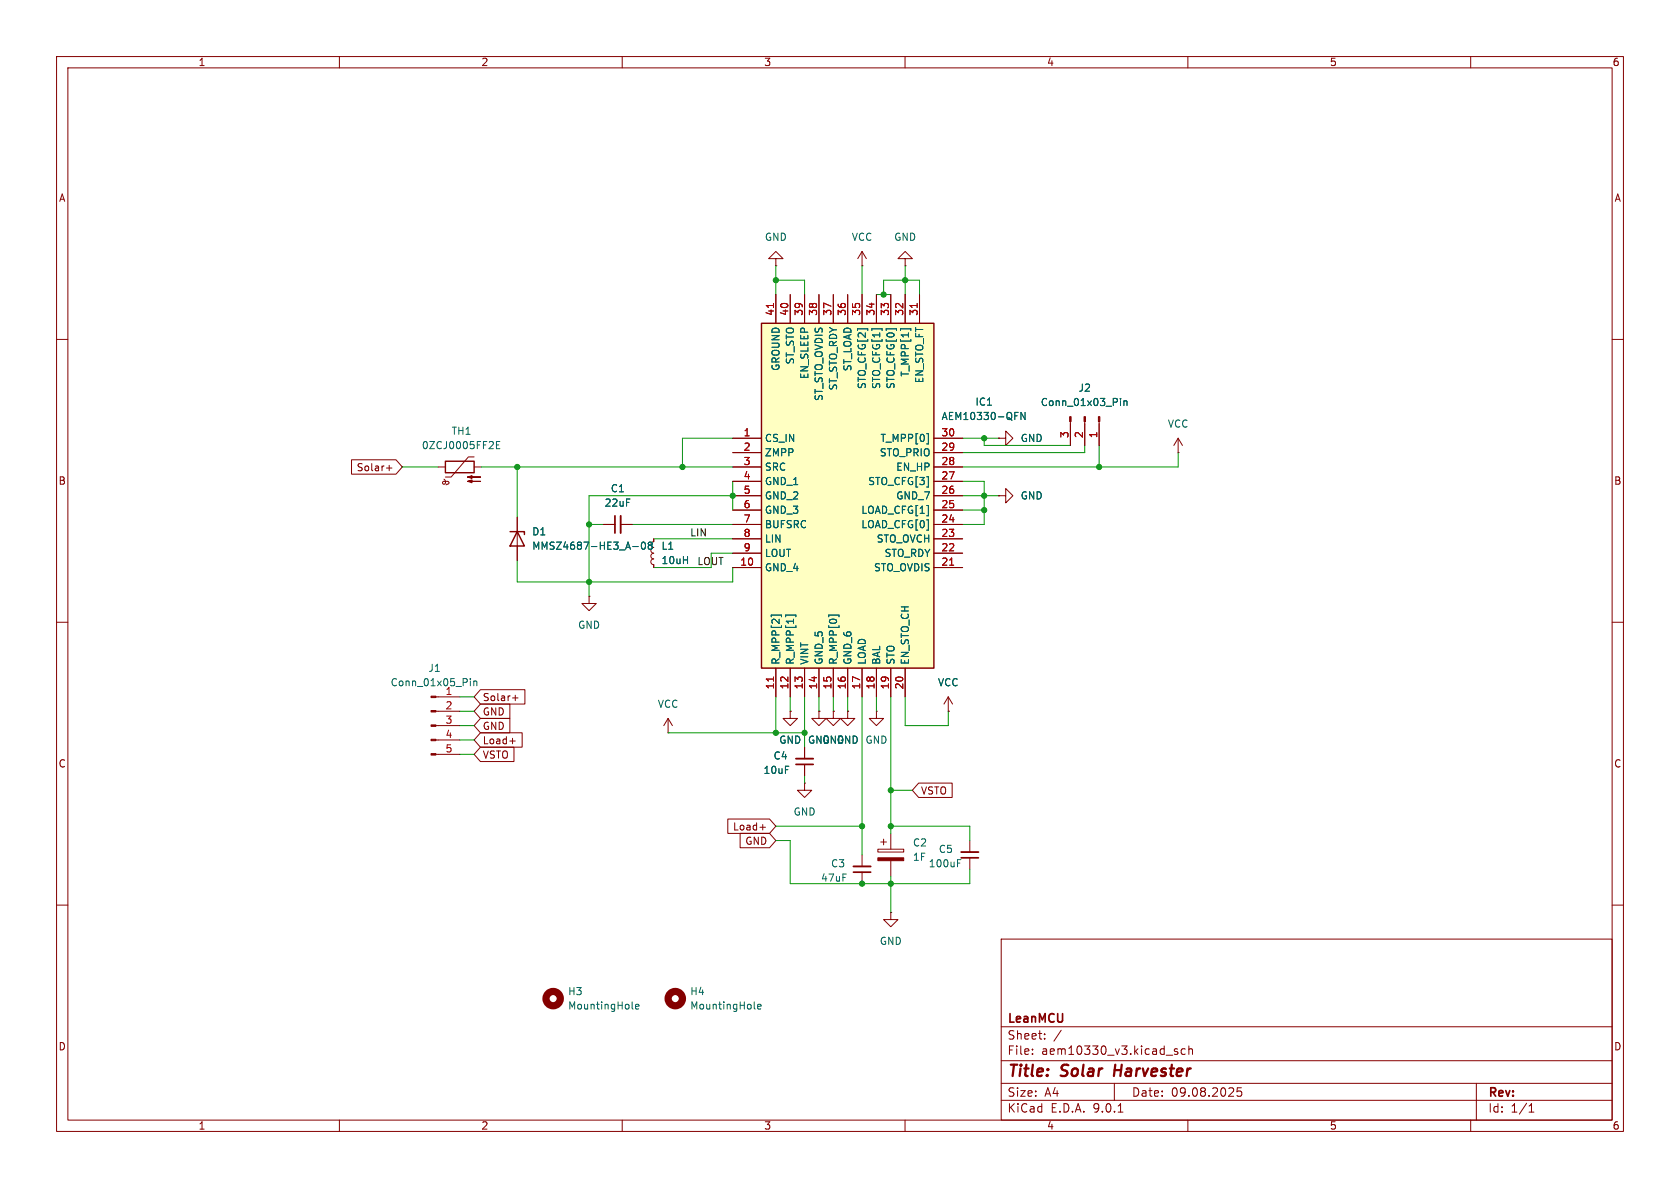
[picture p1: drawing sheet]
<svg xmlns="http://www.w3.org/2000/svg" width="297mm" height="210mm" viewBox="0 0 297 210" stroke-linecap="round" stroke-linejoin="round" font-family="sans-serif">
<g fill="none" stroke="#840000" stroke-width=".18">
<path d="M10 10h277v190h-277zM12 12h273v186h-273zM60 10v2M110 10v2M160 10v2M210 10v2M260 10v2M160 45.7h1.3l-1.3-1.2-1.3 1.2h1.3v1.3M160 47h.1M10 60h2M176.5 77.5h1.3v-1.3l1.3 1.3-1.3 1.2v-1.2M176.5 77.5h.1"/>
<path d="M285 60h2M77.5 82.6h1.2M78.5 84.7l.2 .3 .1 .3-.2 .2-.3 .1-.1-.3 .2-.2h.8l.2 .2-.1 .2-.4 .2M83.8 80.8h-1l-3 3.5h-1.1M83.8 82.6h1.3M91.4 91.4v7.7M106.7 92.7h2M109.7 92.7h2.1M115.6 98.8l-.4 .1-.1 .4 .1 .4 .4 .1v.5M115.6 95.3v.5l-.4 .1-.1 .4 .1 .3 .4 .2-.4 .1-.1 .4 .1 .3 .4 .2-.4 .2-.1 .5 .2 .2 .3 .1M10 110h2M104.1 105.4v1.3h1.3l-1.3 1.3-1.2-1.3h1.2"/>
<path d="M104.1 105.4h.1M285 110h2M77.1 123.2h4.2M77.1 125.7h4.2M77.1 128.3h4.2M77.1 130.8h4.2M77.1 133.4h4.2M139.7 125.7v1.3h1.3l-1.3 1.3-1.3-1.3h1.3M139.7 125.7h.1M142.2 132.1v2M142.2 135.1v2.1M144.8 125.7v1.3h1.2l-1.2 1.3-1.3-1.3h1.3"/>
<path d="M144.8 125.7h.1M10 160h2M157.5 161.3v1.3h1.2l-1.2 1.2-1.3-1.2h1.3M157.5 161.3h.1M177 166h108v32h-108zM285 160h2M60 198v2M110 198v2M160 198v2M177 194.5h108M177 191.5h108M177 187.5h108"/>
<path d="M177 181.5h108M182.5 186.3v.1M182.5 185.5v.1M184.7 183.6v.1M184.7 182.8v.1M187.6 182.1l-1.3 2M197 191.5v3M197.7 196.6h.8M207.7 185.8l.5 .2v.1v.2l-.5 .1M207.7 185.5h.5M209.5 185.5l-.4-.1-.3 .3v.4l.2 .2h.5M210 198v2"/>
<path d="M210.2 185.5l.2-.1 .3 .1 .1 .9M210.2 184.9v1.5M219.5 192.3h-.8v.7l.2-.1h.5l.1 .3v.5l-.3 .1-.5-.1M260 198v2M261 191.5v6.5M270.3 196.6h.9M270.3 195.5l.4-.4v1.5"/>
</g>
<path d="M197.2 188.2l-.3 2" fill="none" stroke="#840000" stroke-width=".4"/>
<g fill="#840000" stroke="#840000" stroke-width=".18">
<path d="M76.2 123.1h.9v.2h-.9z"/>
<path d="M76.2 125.6h.9v.3h-.9z"/>
<path d="M76.2 128.1h.9v.3h-.9z"/>
<path d="M76.2 130.7h.9v.2h-.9z"/>
<path d="M76.2 133.2h.9v.3h-.9z"/>
<path d="M82.7 85.1l.7-.3v.5l-.7-.2h2.3z"/>
<path d="M82.7 84.3l.7-.2v.5l-.7-.3h2.3z"/>
</g>
<path d="M87.8 78.7h.4M88.4 78h-.6v1.3h.6M111.9 96.6h.9M113.5 96l.2-.2a.68 .68 0 0 1 .4 .7 .68 .68 0 0 1-.4 .6l-.2-.1-.1-.4zM114.8 96.4l-.2-.3 .2-.3h.3l.2 .3-.2 .3M114.8 96.4l-.2 .2 .1 .4 .1 .1 .4-.1 .1-.1v-.3l-.2-.2M114.8 96.4h.3M83.2 120v.1M83.2 120.4v.8M83.8 120.4v.8M83.8 120.5l.1-.1h.3l.1 .8" fill="none" stroke="#006464" stroke-width=".18"/>
<path d="M78.7 81.5h5.1v2.1h-5.1zM90.2 94h2.5v.5M91.4 94l1.3 2.5h-2.5z" fill="none" stroke="#840000" stroke-width=".25"/>
<path d="M108.7 91.2v3M140.7 135.1h3.1" fill="none" stroke="#840000" stroke-width=".3"/>
<path d="M109.7 91.2v3M140.7 134.1h3.1" fill="none" stroke="#840000" stroke-width=".33"/>
<path d="M134.6 57.2h30.5v60.9h-30.5z" fill="#ffffc2"/>
<path d="M134.6 57.2h30.5v60.9h-30.5z" fill="none" stroke="#840000" stroke-width=".25"/>
<g fill="none" stroke="#840000" stroke-width=".18">
<path d="M137.2 45.7h1.2l-1.2-1.2-1.3 1.2h1.3v1.3M137.2 47h.1M137.2 52.1v5.1M139.7 52.1v5.1M142.2 52.1v5.1M144.8 52.1v5.1M147.3 52.1v5.1M149.9 52.1v5.1M152.4 47h.1M152.4 44.5v2.5M152.4 52.1v5.1M152.4 44.5l-.8 1.2"/>
<path d="M152.4 44.5l.8 1.2M154.9 52.1v5.1M157.5 52.1v5.1M160 52.1v5.1M162.6 52.1v5.1M129.5 77.5h5.1M165.1 77.5h5.1M176.5 77.5h.1M189.2 74.5v4.2M191.8 74.5v4.2M194.3 74.5v4.2M208.3 77.5l-.8 1.2"/>
<path d="M208.3 77.5l.7 1.2M208.3 77.5v2.5M62.1 81.3h7.9l1.1 1.3-1.1 1.2h-7.9zM68.3 82.7h1M68.8 82.3v.9M91.4 91.4v2.6M91.4 96.5v2.6M106.7 92.7h2M109.7 92.7h2.1M115.6 95.3v.5M115.6 99.8v.5M129.5 80h5.1"/>
<path d="M129.5 82.6h5.1M129.5 85.1h5.1M129.5 87.6h5.1M129.5 90.2h5.1M129.5 92.7h5.1M129.5 95.3h5.1M129.5 97.8h5.1M165.1 80h5.1M165.1 82.6h5.1M165.1 85.1h5.1M165.1 87.6h5.1M165.1 90.2h5.1"/>
<path d="M165.1 92.7h5.1M165.1 95.3h5.1M165.1 97.8h5.1M176.5 87.6h1.3v-1.2l1.3 1.2-1.3 1.3v-1.3M176.5 87.6h.1M208.3 80h.1M129.5 100.3h5.1M137.2 118.1v5.1M139.7 118.1v5.1M142.2 118.1v5.1M144.8 118.1v5.1M147.3 118.1v5.1"/>
<path d="M149.9 118.1v5.1M152.4 118.1v5.1M154.9 118.1v5.1M157.5 118.1v5.1M160 118.1v5.1M165.1 100.3h5.1M84.9 129.5h7.4v2.6h-7.4l-1.1-1.3zM84.9 121.9h7.9v2.6h-7.9l-1.1-1.3zM84.9 127h5.2v2.5h-5.2l-1.1-1.2zM84.9 132.1h6v2.5h-6l-1.1-1.2zM84.9 124.5h5.2v2.5h-5.2l-1.1-1.3zM90.1 131h1"/>
<path d="M90.6 123.4h1M91.1 122.9v1M118.1 129.5h.1M118.1 127l-.8 1.3M118.1 127l.8 1.3M118.1 127v2.5M139.7 125.7h.1M142.2 138.4v1.3h1.3l-1.3 1.3-1.2-1.3h1.2M142.2 138.4h.1M142.2 132.1v2M142.2 135.1v2.1M144.8 125.7h.1"/>
<path d="M147.3 125.7v1.3h1.3l-1.3 1.3-1.3-1.3h1.3M147.3 125.7h.1M149.9 125.7v1.3h1.2l-1.2 1.3-1.3-1.3h1.3M149.9 125.7h.1M154.9 125.7v1.3h1.3l-1.3 1.3-1.2-1.3h1.2M154.9 125.7h.1M162.4 138.4h5.9v2.6h-5.9l-1.1-1.3zM167.6 125.7h.1M167.6 123.2l-.7 1.3M167.6 123.2l.8 1.3M167.6 123.2v2.5M128.7 144.8h7.3l1.2 1.3-1.2 1.2h-7.3z"/>
<path d="M130.8 147.3h5.2l1.2 1.3-1.2 1.3h-5.2zM134.4 146.2h.9M152.4 151.1v2.1M152.4 154.2v2M155.2 150.1h4.6v.5h-4.6zM155.7 148.8h1M156.2 148.3v1.1M157.5 147.3v2.8M157.5 152.1v2.8M171.4 148.6v2M171.4 151.6v2.1"/>
</g>
<path d="M136.7 53.6v.8M162.1 53.6v.8M167.9 99.9h.7M136.7 119.7v.7" fill="none" stroke="#a90000" stroke-width=".18"/>
<g fill="none" stroke="#006464" stroke-width=".18">
<path d="M159.2 58.1h1.8v.3M163.8 76.7h.3v1.8h-.3M179.4 72.9h.6M181.2 72.9v1.3l-.7-1.3v1.3M198.1 70.4v.2M198.1 70.9v.8M198.7 70.9v.8M198.7 71l.2-.1h.3v.8M111.9 96.6h.9M113.5 96l.2-.2a.68 .68 0 0 1 .4 .7 .68 .68 0 0 1-.4 .6l-.2-.1-.1-.4zM114.8 96.4l-.2-.3 .2-.3h.3l.2 .3-.2 .3M114.8 96.4l-.2 .2 .1 .4 .1 .1 .4-.1 .1-.1v-.3l-.2-.2"/>
<path d="M114.8 96.4h.3M136.3 109v-.3h1.9v.3M138.9 109v-.3h1.8v.3M146.5 109v-.3h1.8v.3M169.3 152.6h.4M169.3 152h.6M111.7 178.2l.2 .2M112.4 178l.6-.2-.1-.2-.4-.1-.1 .2v.6h.5M133.3 178.2l.2 .2M133.9 178l.6-.2v-.2l-.4-.1-.2 .2 .1 .6h.5"/>
</g>
<path d="M150.9 154.2h3M169.9 151.6h3.1" fill="none" stroke="#840000" stroke-width=".3"/>
<path d="M150.9 153.2h3M169.9 150.6h3.1" fill="none" stroke="#840000" stroke-width=".33"/>
<g fill="#840000" stroke="#840000" stroke-width=".18">
<path d="M155.2 151.6h4.6v.5h-4.6z"/>
<path d="M194.2 73.7h.2v.8h-.2z"/>
<path d="M191.6 73.7h.3v.8h-.3z"/>
<path d="M189.1 73.7h.3v.8h-.3z"/>
</g>
<g fill="none" stroke="#840000" stroke-width="1.3">
<circle cx="97.8" cy="176.5" r="1.27"/>
<circle cx="119.4" cy="176.5" r="1.27"/>
</g>
<g fill="none" stroke="#009600" stroke-width=".18">
<path d="M137.2 49.5h5v2.6M137.2 47v5.1M152.4 47v5.1M154.9 52.1h2.6M156.2 52.1v-2.6h6.4v2.6M160 47v5.1M129.5 77.5h-8.9v5.1M170.2 77.5h6.3M174 77.5v1.2h15.2M191.8 78.7v1.3h-21.6M194.3 78.7v3.9M71.1 82.6h6.4"/>
<path d="M85.1 82.6h44.4M91.4 99.1v3.8h38.1v-2.6M91.4 82.6v8.8M104.1 92.7h2.6M111.8 92.7h17.7M115.6 95.3h13.9M129.5 87.6h-25.4v17.8M129.5 97.8h-3.8v2.5h-10.1M129.5 85.1v5.1M170.2 85.1h3.8v7.6h-3.8M170.2 87.6h6.3M170.2 90.2h3.8"/>
<path d="M208.3 80v2.6h-38.1M81.3 128.3h2.5M81.3 125.7h2.5M81.3 123.2h2.5M81.3 130.8h2.5M81.3 133.4h2.5M118.1 129.5h24.1M137.2 123.2v6.3M139.7 123.2v2.5M142.2 123.2v8.9M142.2 137.2v1.2M144.8 123.2v2.5"/>
<path d="M147.3 123.2v2.5M149.9 123.2v2.5M152.4 123.2v27.9M154.9 123.2v2.5M157.5 139.7h3.8M157.5 123.2v24.1M160 123.2v5.1h7.6v-2.6M137.2 146.1h15.2M137.2 148.6h2.5v7.6h31.7v-2.5M157.5 146.1h13.9v2.5M157.5 154.9v6.4"/>
</g>
<g fill="#009600" stroke="#009600" stroke-width=".18">
<circle cx="129.5" cy="87.6" r=".46"/>
<circle cx="120.6" cy="82.6" r=".46"/>
<circle cx="156.2" cy="52.1" r=".46"/>
<circle cx="137.2" cy="49.5" r=".46"/>
<circle cx="104.1" cy="92.7" r=".46"/>
<circle cx="104.1" cy="102.9" r=".46"/>
<circle cx="91.4" cy="82.6" r=".46"/>
<circle cx="142.2" cy="129.5" r=".46"/>
<circle cx="157.5" cy="146.1" r=".46"/>
<circle cx="157.5" cy="139.7" r=".46"/>
<circle cx="152.4" cy="156.2" r=".46"/>
<circle cx="137.2" cy="129.5" r=".46"/>
<circle cx="152.4" cy="146.1" r=".46"/>
<circle cx="157.5" cy="156.2" r=".46"/>
<circle cx="174" cy="77.5" r=".46"/>
<circle cx="160" cy="49.5" r=".46"/>
<circle cx="194.3" cy="82.6" r=".46"/>
<circle cx="174" cy="87.6" r=".46"/>
<circle cx="174" cy="90.2" r=".46"/>
</g>
<g font-size="2.8" fill="#840000">
<text x="178" y="190.9">Title:</text>
<text x="187.7" y="190.9">Solar</text>
<text x="197.8" y="190.9">Harvester</text>
</g>
<g font-size="2.1" fill="#840000">
<text x="178" y="184">Sheet:</text>
<text x="178" y="181.2">LeanMCU</text>
<text x="178" y="186.7">File:</text>
<text x="184.1" y="186.7">aem10330_v3.kicad_sch</text>
<text x="178" y="196.9">KiCad</text>
<text x="178" y="194.1">Size:</text>
<text x="184.7" y="194.1">A4</text>
<text x="185.7" y="196.9">E.D.A.</text>
<text x="193.3" y="196.9">9.0.1</text>
<text x="200" y="194.1">Date:</text>
<text x="207" y="194.1">09.08.2025</text>
<text x="263" y="194.3">Rev:</text>
<text x="263" y="196.9">Id:</text>
<text x="267.1" y="196.9">1/1</text>
</g>
<g font-size="1.8" fill="#840000">
<text x="35" y="11.9">1</text>
<text x="85" y="11.9">2</text>
<text x="135" y="11.9">3</text>
<text x="185" y="11.9">4</text>
<text x="235" y="11.9">5</text>
<text x="285" y="11.9">6</text>
<text x="10.3" y="35.9">A</text>
<text x="285.3" y="35.9">A</text>
<text x="63" y="83.5">Solar+</text>
<text x="10.3" y="85.9">B</text>
<text x="285.3" y="85.9">B</text>
<text x="85.2" y="124.1">Solar+</text>
<text x="85.2" y="131.8">Load+</text>
<text x="85.2" y="129.2">GND</text>
<text x="85.2" y="126.7">GND</text>
<text x="10.3" y="135.9">C</text>
<text x="85.2" y="134.3">VSTO</text>
<text x="285.3" y="135.9">C</text>
<text x="162.7" y="140.7">VSTO</text>
<text x="129.5" y="147">Load+</text>
<text x="131.7" y="149.5">GND</text>
<text x="10.3" y="185.9">D</text>
<text x="285.3" y="185.9">D</text>
<text x="35" y="199.9">1</text>
<text x="85" y="199.9">2</text>
<text x="135" y="199.9">3</text>
<text x="185" y="199.9">4</text>
<text x="235" y="199.9">5</text>
<text x="285" y="199.9">6</text>
</g>
<g font-size="1.8" fill="#006464">
<text x="135.1" y="42.8">GND</text>
<text x="150.5" y="42.8">VCC</text>
<text x="158" y="42.8">GND</text>
<text x="138" y="65.7" transform="rotate(-90 138 65.7)">GROUND</text>
<text x="140.6" y="64.5" transform="rotate(-90 140.6 64.5)">ST_STO</text>
<text x="150.7" y="65.7" transform="rotate(-90 150.7 65.7)">ST_LOAD</text>
<text x="143.1" y="67.1" transform="rotate(-90 143.1 67.1)">EN_SLEEP</text>
<text x="145.6" y="71" transform="rotate(-90 145.6 71)">ST_STO_OVDIS</text>
<text x="148.2" y="69.1" transform="rotate(-90 148.2 69.1)">ST_STO_RDY</text>
<text x="153.3" y="68.9" transform="rotate(-90 153.3 68.9)">STO_CFG[2]</text>
<text x="155.8" y="68.9" transform="rotate(-90 155.8 68.9)">STO_CFG[1]</text>
<text x="158.3" y="68.9" transform="rotate(-90 158.3 68.9)">STO_CFG[0]</text>
<text x="160.9" y="66.7" transform="rotate(-90 160.9 66.7)">T_MPP[1]</text>
<text x="163.4" y="67.8" transform="rotate(-90 163.4 67.8)">EN_STO_FT</text>
<text x="172.3" y="71.9">IC1</text>
<text x="183.9" y="72">Conn_01x03_Pin</text>
<text x="190.6" y="69.4">J2</text>
<text x="79.7" y="77.1">TH1</text>
<text x="166.4" y="74.5">AEM10330-QFN</text>
<text x="206.4" y="75.8">VCC</text>
<text x="74.5" y="79.6">0ZCJ0005FF2E</text>
<text x="135.1" y="78.3">CS_IN</text>
<text x="135.1" y="80.9">ZMPP</text>
<text x="135.1" y="83.4">SRC</text>
<text x="155.4" y="80.9">STO_PRIO</text>
<text x="155.6" y="78.3">T_MPP[0]</text>
<text x="158.3" y="83.4">EN_HP</text>
<text x="180.3" y="78.3">GND</text>
<text x="106.8" y="89.8">22uF</text>
<text x="107.9" y="87.2">C1</text>
<text x="135.1" y="86">GND_1</text>
<text x="135.1" y="88.5">GND_2</text>
<text x="153.4" y="86">STO_CFG[3]</text>
<text x="158.3" y="88.5">GND_7</text>
<text x="180.3" y="88.5">GND</text>
<text x="94" y="94.8">D1</text>
<text x="135.1" y="91">GND_3</text>
<text x="135.1" y="93.6">BUFSRC</text>
<text x="152.2" y="91">LOAD_CFG[1]</text>
<text x="152.2" y="93.6">LOAD_CFG[0]</text>
<text x="94" y="97.4">MMSZ4687-HE3_A-08</text>
<text x="116.8" y="99.9">10uH</text>
<text x="116.8" y="97.4">L1</text>
<text x="135.1" y="96.1">LIN</text>
<text x="135.1" y="98.7">LOUT</text>
<text x="135.1" y="101.2">GND_4</text>
<text x="154.4" y="101.2">STO_OVDIS</text>
<text x="154.9" y="96.1">STO_OVCH</text>
<text x="156.3" y="98.7">STO_RDY</text>
<text x="102.1" y="111.4">GND</text>
<text x="75.6" y="119">J1</text>
<text x="138" y="117.6" transform="rotate(-90 138 117.6)">R_MPP[2]</text>
<text x="140.6" y="117.6" transform="rotate(-90 140.6 117.6)">R_MPP[1]</text>
<text x="143.1" y="117.6" transform="rotate(-90 143.1 117.6)">VINT</text>
<text x="145.6" y="117.6" transform="rotate(-90 145.6 117.6)">GND_5</text>
<text x="148.2" y="117.6" transform="rotate(-90 148.2 117.6)">R_MPP[0]</text>
<text x="150.7" y="117.6" transform="rotate(-90 150.7 117.6)">GND_6</text>
<text x="153.3" y="117.6" transform="rotate(-90 153.3 117.6)">LOAD</text>
<text x="155.8" y="117.6" transform="rotate(-90 155.8 117.6)">BAL</text>
<text x="158.3" y="117.6" transform="rotate(-90 158.3 117.6)">STO</text>
<text x="160.9" y="117.6" transform="rotate(-90 160.9 117.6)">EN_STO_CH</text>
<text x="69" y="121.5">Conn_01x05_Pin</text>
<text x="78.7" y="122.9">1</text>
<text x="116.2" y="125.3">VCC</text>
<text x="165.7" y="121.5">VCC</text>
<text x="137.7" y="131.7">GND</text>
<text x="142.7" y="131.7">GND GND</text>
<text x="145.3" y="131.7">GND</text>
<text x="152.9" y="131.7">GND</text>
<text x="134.9" y="137">10uF</text>
<text x="136.7" y="134.5">C4</text>
<text x="140.2" y="144.4">GND</text>
<text x="161.3" y="149.8">C2</text>
<text x="146.8" y="153.5">C3</text>
<text x="161.3" y="152.4">1F</text>
<text x="164.1" y="153.5">100uF</text>
<text x="165.9" y="151">C5</text>
<text x="145" y="156.1">47uF</text>
<text x="155.4" y="167.2">GND</text>
<text x="100.3" y="176.1">H3</text>
<text x="100.3" y="178.7">MountingHole</text>
<text x="121.9" y="176.1">H4</text>
<text x="121.9" y="178.7">MountingHole</text>
</g>
<g font-size="1.8" fill="#a90000">
<text x="136.9" y="55.9" transform="rotate(-90 136.9 55.9)">41</text>
<text x="139.4" y="55.9" transform="rotate(-90 139.4 55.9)">40</text>
<text x="142" y="55.9" transform="rotate(-90 142 55.9)">39</text>
<text x="144.5" y="55.9" transform="rotate(-90 144.5 55.9)">38</text>
<text x="147.1" y="55.9" transform="rotate(-90 147.1 55.9)">37</text>
<text x="149.6" y="55.9" transform="rotate(-90 149.6 55.9)">36</text>
<text x="152.1" y="55.9" transform="rotate(-90 152.1 55.9)">35</text>
<text x="154.7" y="55.9" transform="rotate(-90 154.7 55.9)">34</text>
<text x="157.2" y="55.9" transform="rotate(-90 157.2 55.9)">33</text>
<text x="159.8" y="55.9" transform="rotate(-90 159.8 55.9)">32</text>
<text x="162.3" y="55.9" transform="rotate(-90 162.3 55.9)">31</text>
<text x="131.4" y="77.2">1</text>
<text x="166.3" y="77.2">30</text>
<text x="189" y="77.5" transform="rotate(-90 189 77.5)">3</text>
<text x="191.5" y="77.5" transform="rotate(-90 191.5 77.5)">2</text>
<text x="194.1" y="77.5" transform="rotate(-90 194.1 77.5)">1</text>
<text x="131.4" y="79.8">2</text>
<text x="131.4" y="82.3">3</text>
<text x="166.3" y="79.8">29</text>
<text x="166.3" y="82.3">28</text>
<text x="131.4" y="84.8">4</text>
<text x="131.4" y="87.4">5</text>
<text x="131.4" y="89.9">6</text>
<text x="166.3" y="84.8">27</text>
<text x="166.3" y="87.4">26</text>
<text x="166.3" y="89.9">25</text>
<text x="131.4" y="92.5">7</text>
<text x="131.4" y="95">8</text>
<text x="166.3" y="92.5">24</text>
<text x="166.3" y="95">23</text>
<text x="130.8" y="100.1">10</text>
<text x="131.4" y="97.5">9</text>
<text x="166.3" y="97.5">22</text>
<text x="166.3" y="100.1">21</text>
<text x="78.7" y="125.5">2</text>
<text x="136.9" y="122" transform="rotate(-90 136.9 122)">11</text>
<text x="139.4" y="122" transform="rotate(-90 139.4 122)">12</text>
<text x="142" y="122" transform="rotate(-90 142 122)">13</text>
<text x="144.5" y="122" transform="rotate(-90 144.5 122)">14</text>
<text x="147.1" y="122" transform="rotate(-90 147.1 122)">15</text>
<text x="149.6" y="122" transform="rotate(-90 149.6 122)">16</text>
<text x="152.1" y="122" transform="rotate(-90 152.1 122)">17</text>
<text x="154.7" y="122" transform="rotate(-90 154.7 122)">18</text>
<text x="157.2" y="122" transform="rotate(-90 157.2 122)">19</text>
<text x="159.8" y="122" transform="rotate(-90 159.8 122)">20</text>
<text x="78.7" y="128">3</text>
<text x="78.7" y="130.6">4</text>
<text x="78.7" y="133.1">5</text>
</g>
<g font-size="1.8" fill="#0f0f0f">
<text x="121.9" y="94.9">LIN</text>
<text x="123.2" y="100">LOUT</text>
</g>
</svg>
